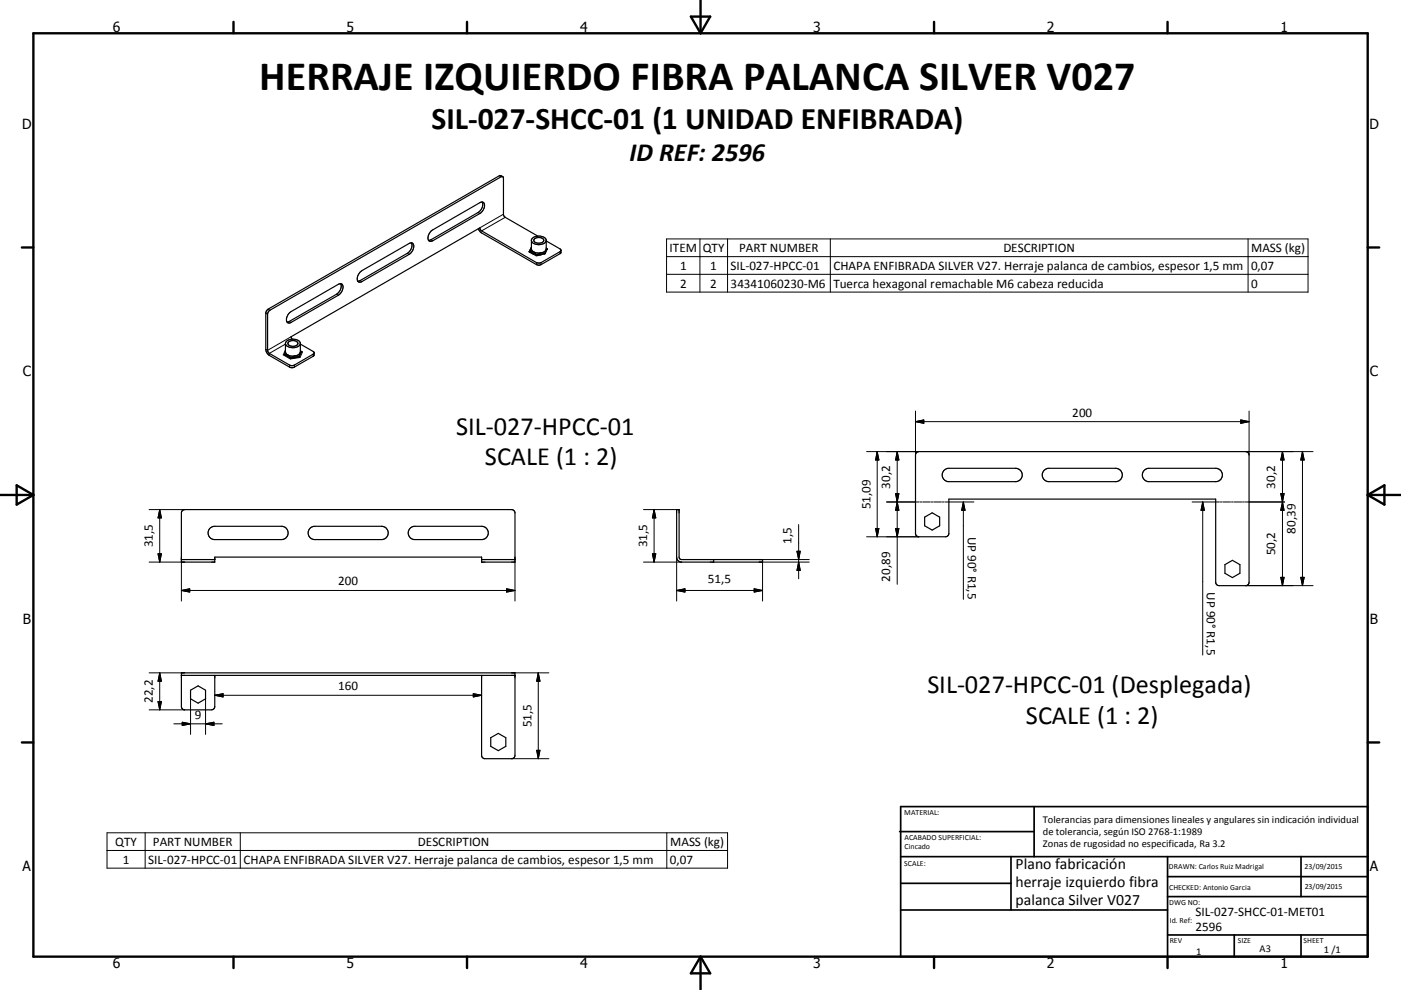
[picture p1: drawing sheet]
<svg xmlns="http://www.w3.org/2000/svg" width="420mm" height="297mm" viewBox="0 0 420 297" stroke-linecap="round" stroke-linejoin="round" font-family="sans-serif">
<g fill="none" stroke="#000" stroke-width=".36">
<path d="M150.7 53l-.5-.3h-.5l-69.5 40.2-.5 1.1v10.8l.6 1.5 6.5 3.8 1.1 .2 6.3-3.7-.2-1.1-4-2.3M123.4 72.9l-.8 .2-14.1 8.1a2.72 2.72 0 0 0-1.2 3.2M123.4 72.9a1.42 1.42 0 0 1 .3 2.2l-1.1 1.2-14.1 8.2-.7 .2-.5-.3M123.4 72.9a2.74 2.74 0 0 1-1.3 3.1l-14.1 8.2-.7 .2M143.4 68.6l1 1.3 16.4 9.5 .6 .2 .8-.2 6-3.6-.2-1-4.2-2.5M144.6 60.6a1.7 1.7 0 0 1 0 2.9l-.5 .4-14.4 8.3-.7 .2-.5-.3M144.6 60.6l-.7 .2-14.2 8.2a2.69 2.69 0 0 0-1.2 3.1M144.6 60.6a2.6 2.6 0 0 1-1.3 3.2l-14.1 8.1-.7 .2M159.1 75.3l.1 .2M159.2 75.5h.1M159.2 75.5l1.6 1M159.2 75.5h.8"/>
<path d="M159.3 74.5l-.2 .8M160 75.5l.8 .9M160 75.5l.8 .4h1.3M160.3 71.6a1.88 1.88 0 0 1 2.7 .5 1.73 1.73 0 0 1-3 0zM160.8 76.5h.2M160.8 76.4l.2 .1M160.8 76.4v.1M161 76.5h.1M161.3 70.8l-9.8-5.6-.4-.4-.2-11.4-.2-.4h-.5l-69.4 40.2-.6 1.1v10.8l.4 .8 6.8 3.8 .8-.2 6-3.6M161.3 70.8a1.95 1.95 0 0 0-2 1.2v2.9l.7 .6M161.3 70.8a1.96 1.96 0 0 1 2.4 1.5 2.65 2.65 0 0 1-4.4-.1M162.1 75.9l1.1 .2"/>
<path d="M162.1 75.9l-1.1 .6M163.4 76.1h-.2M163.4 76v.1M163.4 76l-.2 .1M163.6 75.2l-1.5 .7M163.6 75.2l-.2 .8M163.7 75l-.1 .2M163.8 74.4l.2 .3M163.8 72.1l-.1 2.9M163.8 74.8l-.1 .2M163.9 74.7h.1M163.9 74.7l-.1 .1"/>
<path d="M163.9 74.7l-.5 1.5-2.4 .3M164 74.7l-.6 1.4M168.2 75.2l-6 3.6h-1.2l-16.6-9.5-.5-.9-56.6 32.6 .3 .8M102.1 85.1l-.7 .2-14.1 8.2a2.78 2.78 0 0 0-1.2 3.1M102.1 85.1a1.39 1.39 0 0 1 .4 2.3l-1.1 1.2-14.1 8.1-.7 .2-.5-.3M102.1 85.1a2.75 2.75 0 0 1-1.2 3.2l-14.2 8.1-.6 .2M85.4 106.3v.2M85.4 106.3v.1M85.4 106.4v.1M85.4 106.5l1.7 .9M85.6 103a2.63 2.63 0 0 0 3.9 .8l.5-.7M85.6 103a2.68 2.68 0 0 1 4.4-.2v.3"/>
<path d="M85.6 105.4l-.2 .9M85.6 103v2.6l.4 .7M86.1 106.4l.1 .1M86.1 106.4h-.7M86.2 106.5l1.2 .3h1M86.2 106.5l.9 .8M86.5 102.6a1.81 1.81 0 0 1 2.8 .5 1.71 1.71 0 0 1-3-.1zM87.1 107.4h.2M87.1 107.3l.2 .1M87.1 107.3v.1M87.3 107.4h.1M88.4 106.8l1.1 .2"/>
<path d="M88.4 106.8l-1.1 .6M89.5 107v.1M89.5 107.1l-2.2 .3M89.7 107l-.2 .1M89.7 106.9v.1M89.7 106.9l-.2 .1M89.8 106.1l-1.4 .7M89.9 106.1l-.2 .8M90 105.8l-.2 .3M90 105.3l.3 .4M90 103v2.7M90.2 105.6l-.6 1.5-2.4 .4-1.8-1.2"/>
<path d="M90.3 105.7l-.6 1.3M90.3 105.7l-.3 .1M274.7 135.9l.8-.4 98.4 .1 .6 .9-.1 38.6-.9 .6h-8l-.9-.6-.1-25.4h-80v10.4l-.2 .6-.8 .3-8.5-.1-.5-.8v-23.6zM54.6 153.3l.8-.4h98.2l.6 .4 .2 .6v14.7h-10v-1.5h-80v1.5h-10v-14.7zM62.8 158.6l.6-.5 1-.2h20a1.99 1.99 0 0 1 2 2 1.99 1.99 0 0 1-2 2h-20a1.99 1.99 0 0 1-1.8-1.2 1.99 1.99 0 0 1 .2-2.1zM92.8 158.6l.6-.5 1-.2h20a1.99 1.99 0 0 1 2 2 1.99 1.99 0 0 1-2 2h-20a1.99 1.99 0 0 1-1.8-1.2 1.99 1.99 0 0 1 .2-2.1zM122.8 158.6l.6-.5 1-.2h20a1.99 1.99 0 0 1 2 2 1.99 1.99 0 0 1-2 2h-20a2.01 2.01 0 0 1-1.8-1.2 2.01 2.01 0 0 1 .2-2.1zM202.9 152.9h.7v14.2l.4 .7 24.6 .1v.7h-24.2a1.48 1.48 0 0 1-1.5-1.5zM277.2 155.2l2.3-1.3 2.2 1.3v2.5l-2.2 1.3-2.3-1.3zM282.9 141.2l.9-.6 .7-.1h20a2.01 2.01 0 0 1 2 2 2.01 2.01 0 0 1-2 2h-20a2.03 2.03 0 0 1-1.8-1.2 2.03 2.03 0 0 1 .2-2.1zM312.9 141.2l.9-.6 .7-.1h20a2.01 2.01 0 0 1 2 2 2.01 2.01 0 0 1-2 2h-20a2.03 2.03 0 0 1-1.8-1.2 2.03 2.03 0 0 1 .2-2.1zM343 141.2l.8-.6 .7-.1h20a2.01 2.01 0 0 1 2 2 2.01 2.01 0 0 1-2 2h-20a2.01 2.01 0 0 1-1.8-1.2 2.01 2.01 0 0 1 .3-2.1z"/>
<path d="M54.4 167.9h10M144.4 167.9h10M214 167.9v.7M367.2 169.4l2.3-1.3 2.2 1.3v2.6l-2.2 1.3-2.3-1.3zM54.4 202.6h100M57.1 207.1l2.3-1.3 2.2 1.3v2.6l-2.2 1.3-2.3-1.3zM64.4 202.6v9.4l-.2 .6-.8 .4h-8l-.8-.4-.2-.6v-10.1h100v24.7l-.1 .5-.5 .4-8.4 .1-.9-.5-.1-24.5M147.1 221.3l2.3-1.3 2.2 1.3v2.6l-2.2 1.3-2.3-1.3z"/>
</g>
<g fill="none" stroke="#000" stroke-width=".3">
<path d="M149.7 52.7l.5 .3M122.1 76l.5 .3M129.2 71.9l.5 .3M143.3 63.8l.6 .3M150.9 64.3l-7 4.1M151.5 65.2l-7.1 4.1M158.6 75.5l2.2 1.3 1.4-.3-.1-.1M158.6 75.5l1.5 .9M158.7 75.5h-.1M158.7 75.4v.1M159.2 74.4l-.5 1M159.3 74.1l-.7 1.4"/>
<path d="M160.8 78.8v.6M162.2 78.8v.6M163.9 74.7h.1M167.9 75.5v.6M199.8 71.7h192.4v15.9h-192.4zM199.8 77h192.4M209.8 71.7v15.9M218.1 71.7v15.9M248.9 71.7v15.9M374.2 71.7v15.9M79.7 94l.5 .3M80.4 92.7l.5 .4"/>
<path d="M86.7 96.4l.6 .3M100.9 88.3l.5 .3M108 84.2l.5 .3M199.8 82.3h192.4M85.6 103.2l-4.8 2.8v.6M85.6 105l-.7 1.5 2.2 1.2 2.8-.5 .8-1.6-.7-.4M86.8 109.5v.6M87.3 101l-7.1 4.1-.5-.3M88.2 109.5v.6M93.9 106.3v.6M259.8 135.5h15.7M263 135.5v25.5"/>
<path d="M263 135.5l.5 2.5h-1zM269 135.5v39.8M269 135.5l.5 2.5h-1zM274.5 126.5h100M274.5 126.5l2.5-.5v1zM274.5 123.3v13.2M372 126l2.5 .5-2.5 .5zM373.5 135.5h20.2M374.5 123.3v13.2M384.5 135.5l.5 2.5h-1zM384.5 135.5v40.2M390.5 135.5l.5 2.5h-1z"/>
<path d="M390.5 135.5v40.2M44.7 152.9h10.7M47.9 152.9l.5 2.5h-1zM47.9 152.9v15.7M192.9 152.9h10.7M196.1 152.9v15.7M196.1 152.9l.5 2.5h-1zM239.4 157.4v16.2M262.5 158.6h1l-.5 2.4zM265.8 150.6h9.8M268.5 158.6h1l-.5 2.4zM268.5 148.1h1l-.5 2.5z"/>
<path d="M269 150.6l.5 2.5h-1zM275.9 150.6h.5M276.7 150.6h2.2M279.2 150.6h.6M280 150.6h2.2M282.5 150.6h.6M283.4 150.6h8.6M288.8 150.6v29.2M288.8 150.6l.5 2.5h-1zM357.4 150.6h8.2M360.6 150.6l.5 2.5h-1zM360.6 150.6v45.9"/>
<path d="M365.9 150.6h.5M366.7 150.6h2.2M369.2 150.6h.6M370 150.6h2.3M372.5 150.6h.6M373.4 150.6h11.7M384 148.1h1l-.5 2.5zM384.5 150.6l.5 2.5h-1zM44.7 168.6h10.7M47.4 166.1h1l-.5 2.5zM54.4 177.1h100M54.4 177.1l2.5-.5v1z"/>
<path d="M54.4 167.1v13.2M151.9 176.6l2.5 .5-2.5 .5zM154.4 167.1v13.2M192.9 168.6h11.5M195.6 166.1h1l-.5 2.5zM202.9 177.1h25.7M202.9 177.1l2.5-.5v1zM202.9 167.1v13.2M226.1 176.6l2.5 .5-2.5 .5zM227.6 168.6h15M227.6 167.9h15M228.6 168.6v11.7"/>
<path d="M238.9 165.4h1l-.5 2.5zM239.4 168.6l.5 2.5h-1zM259.8 161h15.7M373.5 175.7h20.2M384 173.2h1l-.5 2.5zM390 173.2h1l-.5 2.5zM44.7 201.9h10.7M44.7 213h10.7M47.4 210.5h1l-.5 2.5zM47.9 201.9v11.1M47.9 201.9l.5 2.5h-1zM52.1 217.2h14.5"/>
<path d="M54.6 216.7l2.5 .5-2.5 .5zM57.1 209.7v10.6M61.6 217.2l2.5-.5v1zM61.6 209.7v10.6M64.4 208.6h80M64.4 208.6l2.5-.5v1zM141.9 208.1l2.5 .5-2.5 .5zM153.4 201.9h11.2M161.4 201.9l.5 2.5h-1zM161.4 201.9v25.7M153.4 227.6h11.2M160.9 225.1h1l-.5 2.5z"/>
<path d="M32.1 249.8h186v10.7h-186zM32.1 255.2h186M43.5 249.8v10.7M72 249.8v10.7M199.9 249.8v10.7"/>
</g>
<circle cx="158.6" cy="75.5" r=".18" fill="#000"/>
<g fill="none" stroke="#000" stroke-width=".71">
<path d="M10 10h400v277h-400zM70 6.6v3.4M140 6.6v3.4M207.1 5h5.8l-2.9 5zM210 0v10M280 6.6v3.4M350 6.6v3.4M6.6 74.2h3.4M410 74.2h3.5M0 148.5h10M5 145.6l5 2.9-5 2.9zM410 148.5h10.1"/>
<path d="M410 148.5l5.1-2.9v5.8zM6.6 222.7h3.4M410 222.7h3.5M70 287v3.4M140 287v3.4M210 287v10M210 287l2.9 5h-5.8zM280 287v3.4M350 287v3.4"/>
</g>
<g fill="none" stroke="#000" stroke-width=".51">
<path d="M269.7 249.5h40.3M270 242h140v45h-140zM270 257h140M303.1 257v16M310 242v15M350 257v30M390.1 257v12M270 265h33.1M270 273h80M350 269h60M350 263h60M350 280.5h60"/>
<path d="M370 280.5v6.5M390.1 280.5v6.5"/>
</g>
<g fill="#000" stroke="#000" stroke-width=".3">
<path d="M263 135.5l.5 2.5h-1zM269 135.5l.5 2.5h-1zM274.5 126.5l2.5-.5v1zM372 126l2.5 .5-2.5 .5zM384.5 135.5l.5 2.5h-1zM390.5 135.5l.5 2.5h-1zM47.9 152.9l.5 2.5h-1zM196.1 152.9l.5 2.5h-1zM262.5 158.6h1l-.5 2.4zM268.5 158.6h1l-.5 2.4zM268.5 148.1h1l-.5 2.5zM269 150.6l.5 2.5h-1z"/>
<path d="M288.8 150.6l.5 2.5h-1zM360.6 150.6l.5 2.5h-1zM384 148.1h1l-.5 2.5zM384.5 150.6l.5 2.5h-1zM47.4 166.1h1l-.5 2.5zM54.4 177.1l2.5-.5v1zM151.9 176.6l2.5 .5-2.5 .5zM195.6 166.1h1l-.5 2.5zM202.9 177.1l2.5-.5v1zM226.1 176.6l2.5 .5-2.5 .5zM238.9 165.4h1l-.5 2.5zM239.4 168.6l.5 2.5h-1z"/>
<path d="M384 173.2h1l-.5 2.5zM390 173.2h1l-.5 2.5zM47.4 210.5h1l-.5 2.5zM47.9 201.9l.5 2.5h-1zM54.6 216.7l2.5 .5-2.5 .5zM61.6 217.2l2.5-.5v1zM64.4 208.6l2.5-.5v1zM141.9 208.1l2.5 .5-2.5 .5zM161.4 201.9l.5 2.5h-1zM160.9 225.1h1l-.5 2.5z"/>
</g>
<text font-size="12.6" x="77.7" y="26.9">HERRAJE IZQUIERDO FIBRA PALANCA SILVER V027</text>
<text font-size="9.4" x="129.4" y="38.8">SIL-027-SHCC-01 (1 UNIDAD ENFIBRADA)</text>
<g font-size="7.9">
<text x="188.7" y="48.2">ID REF: 2596</text>
<text x="136.7" y="130.6">SIL-027-HPCC-01</text>
<text x="145.4" y="139.5">SCALE (1 : 2)</text>
<text x="278" y="208">SIL-027-HPCC-01 (Desplegada)</text>
<text x="307.6" y="217.1">SCALE (1 : 2)</text>
</g>
<g font-size="4.7">
<text x="304.5" y="260.9">Plano fabricación</text>
<text x="304.5" y="266.2">herraje izquierdo fibra</text>
<text x="304.5" y="271.6">palanca Silver V027</text>
</g>
<g font-size="4.2">
<text x="33.9" y="9.6">6</text>
<text x="103.9" y="9.6">5</text>
<text x="173.9" y="9.6">4</text>
<text x="243.8" y="9.6">3</text>
<text x="313.9" y="9.6">2</text>
<text x="383.9" y="9.6">1</text>
<text x="6.7" y="38.7">D</text>
<text x="410.5" y="38.7">D</text>
<text x="6.9" y="112.9">C</text>
<text x="410.7" y="112.9">C</text>
<text x="6.9" y="187.1">B</text>
<text x="410.7" y="187.1">B</text>
<text x="6.8" y="261.4">A</text>
<text x="410.7" y="261.4">A</text>
<text x="33.9" y="290.4">6</text>
<text x="103.9" y="290.4">5</text>
<text x="173.9" y="290.4">4</text>
<text x="243.8" y="290.4">3</text>
<text x="313.9" y="290.4">2</text>
<text x="383.9" y="290.4">1</text>
</g>
<g font-size="3.9">
<text x="200.7" y="75.6">ITEM</text>
<text x="210.7" y="75.6">QTY</text>
<text x="221.6" y="75.6">PART NUMBER</text>
<text x="300.8" y="75.6">DESCRIPTION</text>
<text x="375.1" y="75.7">MASS (kg)</text>
<text x="203.9" y="80.9">1</text>
<text x="212.9" y="80.9">1</text>
<text x="219" y="80.9">SIL-027-HPCC-01</text>
<text x="249.9" y="81">CHAPA ENFIBRADA SILVER V27. Herraje palanca de cambios, espesor 1,5 mm</text>
<text x="375.1" y="80.9">0,07</text>
<text x="203.9" y="86.3">2</text>
<text x="212.9" y="86.3">2</text>
<text x="219" y="86.3">34341060230-M6</text>
<text x="249.9" y="86.3">Tuerca hexagonal remachable M6 cabeza reducida</text>
<text x="375.1" y="86.3">0</text>
<text x="321.5" y="125">200</text>
<text x="266.9" y="146.6" transform="rotate(-90 266.9 146.6)">30,2</text>
<text x="382.4" y="146.6" transform="rotate(-90 382.4 146.6)">30,2</text>
<text x="260.9" y="152.7" transform="rotate(-90 260.9 152.7)">51,09</text>
<text x="290.2" y="161" transform="rotate(90 290.2 161)">UP 90° R1,5</text>
<text x="388.4" y="160.1" transform="rotate(-90 388.4 160.1)">80,39</text>
<text x="45.8" y="164.3" transform="rotate(-90 45.8 164.3)">31,5</text>
<text x="194.1" y="164.3" transform="rotate(-90 194.1 164.3)">31,5</text>
<text x="237.3" y="163.2" transform="rotate(-90 237.3 163.2)">1,5</text>
<text x="382.4" y="166.6" transform="rotate(-90 382.4 166.6)">50,2</text>
<text x="101.4" y="175.6">200</text>
<text x="212.3" y="175">51,5</text>
<text x="266.9" y="174.5" transform="rotate(-90 266.9 174.5)">20,89</text>
<text x="361.9" y="177.7" transform="rotate(90 361.9 177.7)">UP 90° R1,5</text>
<text x="101.4" y="207">160</text>
<text x="45.8" y="210.9" transform="rotate(-90 45.8 210.9)">22,2</text>
<text x="58.4" y="215.6">9</text>
<text x="159.3" y="218.2" transform="rotate(-90 159.3 218.2)">51,5</text>
<text x="34.5" y="253.7">QTY</text>
<text x="45.8" y="253.7">PART NUMBER</text>
<text x="125.2" y="253.7">DESCRIPTION</text>
<text x="200.9" y="253.8">MASS (kg)</text>
<text x="36.8" y="259.1">1</text>
<text x="44.4" y="259.1">SIL-027-HPCC-01</text>
<text x="73" y="259.2">CHAPA ENFIBRADA SILVER V27. Herraje palanca de cambios, espesor 1,5 mm</text>
<text x="200.8" y="259.1">0,07</text>
<text x="358.4" y="274.9">SIL-027-SHCC-01-MET01</text>
<text x="358.4" y="279.4">2596</text>
</g>
<g font-size="3.1">
<text x="312.7" y="246.8">Tolerancias para dimensiones lineales y angulares sin indicación individual</text>
<text x="312.7" y="250.4">de tolerancia, según ISO 2768-1:1989</text>
<text x="312.7" y="254">Zonas de rugosidad no especificada, Ra 3.2</text>
<text x="358.6" y="286.5">1</text>
<text x="377.6" y="285.6">A3</text>
<text x="396.9" y="285.9">1 /1</text>
</g>
<g font-size="2.4">
<text x="271.1" y="244.4">MATERIAL:</text>
<text x="271.2" y="252">ACABADO SUPERFICIAL:</text>
<text x="271.2" y="254.7">Cincado</text>
<text x="271.1" y="259.7">SCALE:</text>
<text x="350.4" y="260.8">DRAWN: Carlos Ruiz Madrigal</text>
<text x="391.1" y="260.6">23/09/2015</text>
<text x="350.5" y="267">CHECKED: Antonio Garcia</text>
<text x="391.2" y="266.7">23/09/2015</text>
<text x="350.5" y="271.4">DWG NO:</text>
<text x="350.7" y="276.9">Id. Ref:</text>
<text x="350.7" y="282.8">REV</text>
<text x="371.1" y="282.9">SIZE</text>
<text x="390.8" y="283">SHEET</text>
</g>
</svg>
